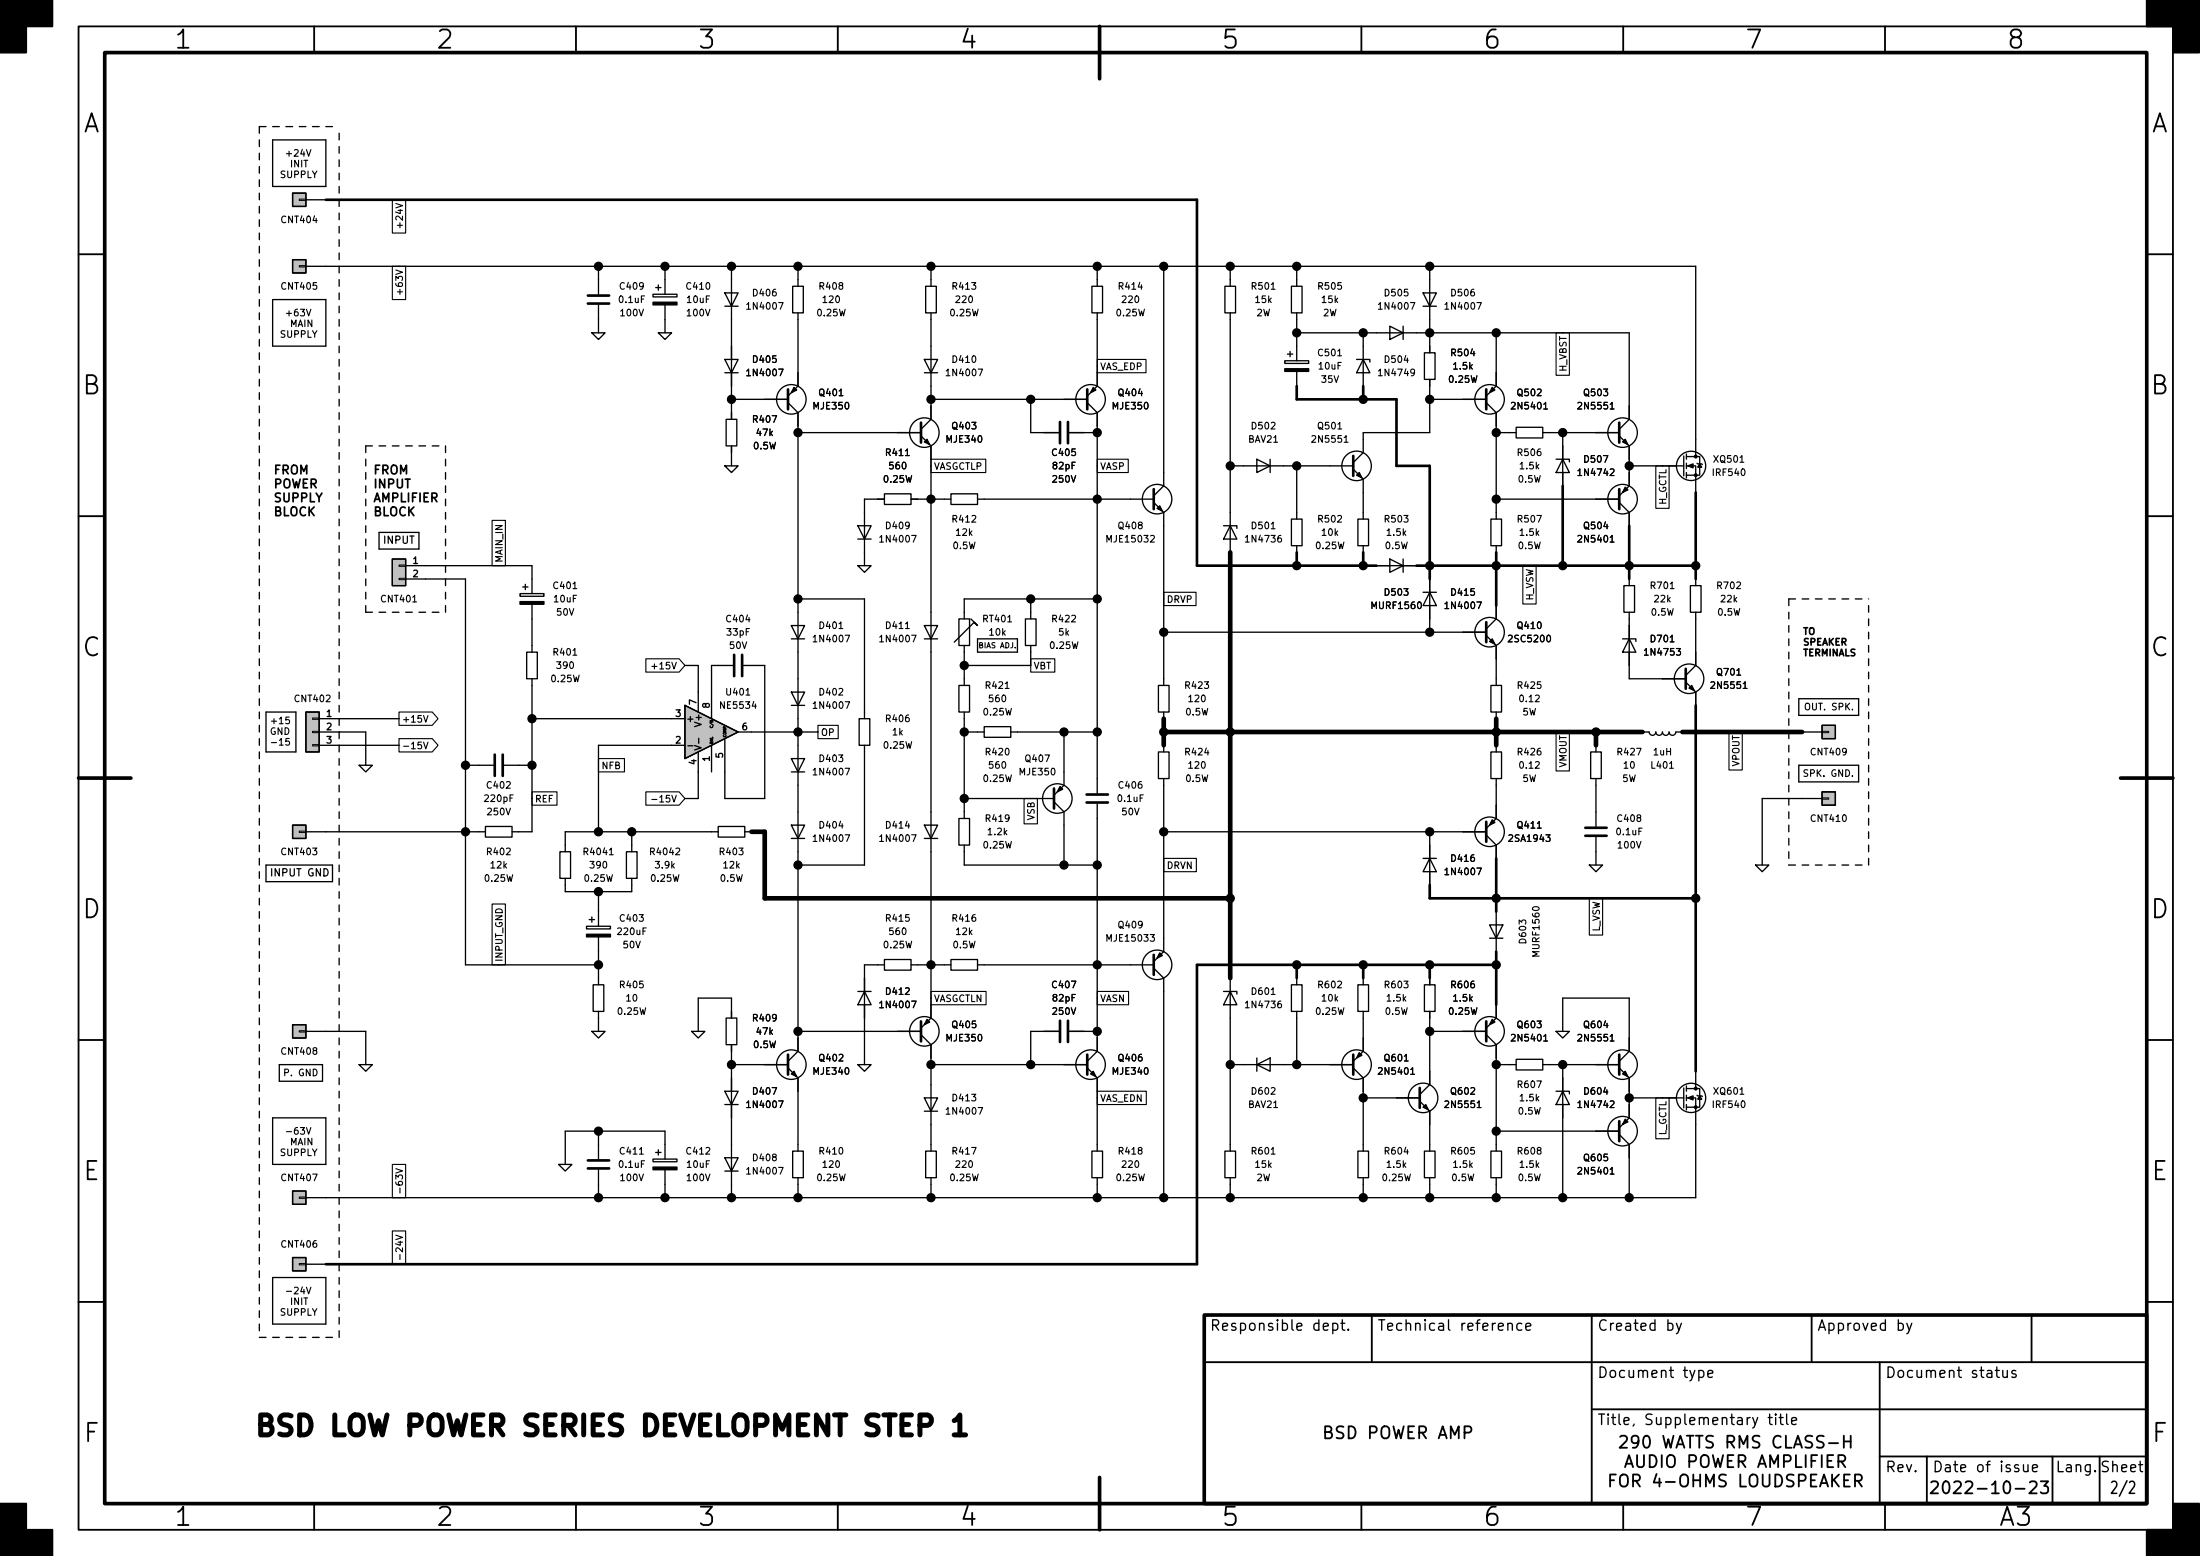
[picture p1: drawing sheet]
<svg xmlns="http://www.w3.org/2000/svg" width="420mm" height="297mm" viewBox="0 0 420 297" stroke-linecap="round" stroke-linejoin="round" font-family="sans-serif">
<path d="M0 0h420v297h-420z" fill="#fff" stroke="#fff" stroke-width=".19"/>
<g fill="none" stroke="#000" stroke-width=".35">
<path d="M15 5h400v287h-400zM60 5v5M110 5v5M160 5v5M210 5v5M260 5v5M310 5v5M360 5v5M15 48.5h5M410 48.5h5M15 98.5h5M410 98.5h5"/>
<path d="M15 148.5h5M410 148.5h5M15 198.5h5M410 198.5h5M15 248.5h5M262 251v9M304 251v36M346 251v9M388 251v9M410 248.5h5M230 260h180M304 269h106"/>
<path d="M309.4 274.3l.3-.2h.6a.62 .62 0 0 1 .3 1l-1.3 1.3h1.4M310.6 279.4h1.1M312.7 277.8v1.8l.4 .5h.4l.5-.5v-1.8M312.9 275.1l-.4 .4-.7-.1-.2-.3v-.6l.2-.3 .7-.1 .3 .2a1.52 1.52 0 0 1-.5 2.1h-.5M314.1 274.2a.55 .55 0 0 1 .9 .3 1.19 1.19 0 0 1-.7 1.9 1.53 1.53 0 0 1-.2-2.2zM315.1 277.8a1.21 1.21 0 0 1 1.3 .7 1.21 1.21 0 0 1-.5 1.5l-.8 .1zM317.4 277.8v2.3M317.6 274.1l.6 2.3 .4-1.7 .5 1.7 .5-2.3M318.7 277.9a.77 .77 0 0 1 .8-.1 .77 .77 0 0 1 .4 .7v.8a.77 .77 0 0 1-.8 .8 .77 .77 0 0 1-.8-.8v-.8l.2-.4zM320.2 276.4l.7-2.3 .8 2.3M320.4 275.7h1.1M322.1 274.1h1.3"/>
<path d="M322.6 279h.9a.62 .62 0 0 0 .5-.6 .62 .62 0 0 0-.5-.6h-.9v2.3M322.8 274.1v2.3M323.9 274.1h1.3M324.5 274.1v2.3M324.9 278.1a.77 .77 0 0 1 .9-.3 .77 .77 0 0 1 .5 .7v.8a.77 .77 0 0 1-.7 .8 .77 .77 0 0 1-.8-.8zM327.1 277.8l.6 2.3 .4-1.7 .4 1.7 .6-2.3M327.2 274.2l-.9-.1a.56 .56 0 0 0-.5 .5 .56 .56 0 0 0 .5 .6 .84 .84 0 0 1 .9 .5 .59 .59 0 0 1-.5 .7l-.9-.1M329.9 275.3h.9a.62 .62 0 0 0 .4-.6 .62 .62 0 0 0-.4-.6h-.9v2.3M330 278.9h.7M330.4 275.3l.8 1.1M331.1 277.8h-1.1v2.3h1.1M332 279h.9a.62 .62 0 0 0 .5-.6 .62 .62 0 0 0-.5-.6h-.9v2.3"/>
<path d="M332.2 276.4v-2.3l.8 1.6 .7-1.6v2.3M332.6 279l.8 1.1M336 279.4h1.1M336 274.2l-.8-.1a.56 .56 0 0 0-.5 .5 .56 .56 0 0 0 .5 .6 .84 .84 0 0 1 .8 .5 .59 .59 0 0 1-.4 .7l-.9-.1M340.1 274.3a.92 .92 0 0 0-1.2 0 .92 .92 0 0 0-.2 1.1 .86 .86 0 0 0 .4 .9 .86 .86 0 0 0 1-.1M340.7 279h.9a.62 .62 0 0 0 .4-.6 .62 .62 0 0 0-.4-.6h-.9v2.3M341.1 274.1v2.3h1.1M342.6 276.4l.8-2.3 .7 2.3M342.8 275.7h1.1M343 277.8v2.3h1.1M344.9 277.8v2.3M345.9 278.9h.8"/>
<path d="M346.1 274.2l-.9-.1a.56 .56 0 0 0-.4 .5 .56 .56 0 0 0 .4 .6 .84 .84 0 0 1 .9 .5 .59 .59 0 0 1-.4 .7l-.9-.1M347 277.8h-1.1v2.3M347.9 277.8v2.3M348.3 274.2l-.9-.1a.56 .56 0 0 0-.4 .5 .56 .56 0 0 0 .4 .6 .84 .84 0 0 1 .9 .5 .59 .59 0 0 1-.4 .7l-.9-.1M349 278.9h.8M349.3 275.5h1.7M350.1 277.8h-1.1v2.3h1.1M351.1 279h.9a.62 .62 0 0 0 .4-.6 .62 .62 0 0 0-.4-.6h-.9v2.3M351.6 279l.8 1.1M352.1 274.1v2.3M352.1 275.2h1.3M353.4 274.1v2.3"/>
<path d="M359 278h51M359 260v27M368 278v9M392 278v9M401 278v9M60 287v5M110 287v5M160 287v5M210 287v5M260 287v5M307.5 282.6h.8M308.6 281.5h-1.1v2.3"/>
<path d="M309.5 281.8a.77 .77 0 0 1 .9-.3 .77 .77 0 0 1 .5 .7v.8a.77 .77 0 0 1-.8 .8 .77 .77 0 0 1-.7-.8zM310 287v5M310.3 280.1l.8-2.3 .8 2.3M311.9 282.7h.9a.62 .62 0 0 0 .4-.6 .62 .62 0 0 0-.4-.6h-.9v2.3M312.4 282.7l.8 1.1M316.4 281.4l-.6 1.6h1.5M316.9 282.2v1.6M318.1 282.9h1.8M321.2 281.6a.77 .77 0 0 1 .8-.1 .77 .77 0 0 1 .4 .7v.8a.77 .77 0 0 1-.8 .8 .77 .77 0 0 1-.7-.8v-.8l.1-.4zM323.4 282.6h1.3M323.4 281.5v2.3M324.7 281.5v2.3"/>
<path d="M325.8 283.8v-2.3l.8 1.6 .7-1.6v2.3M329.6 281.6l-.9-.1a.56 .56 0 0 0-.4 .5 .56 .56 0 0 0 .4 .6 .84 .84 0 0 1 .9 .5 .59 .59 0 0 1-.4 .7l-.9-.1M332.4 281.5v2.3h1.1M334.2 281.8a.77 .77 0 0 1 .9-.3 .77 .77 0 0 1 .6 .7v.8a.77 .77 0 0 1-.8 .8 .77 .77 0 0 1-.8-.8zM335.8 280.1l.7-2.3 .8 2.3M336.6 281.5v1.8l.5 .5h.4l.5-.5v-1.8M338.1 280.1v-2.3l.7 1.6 .8-1.6v2.3M339 281.5a1.21 1.21 0 0 1 1.4 .7 1.21 1.21 0 0 1-.5 1.5l-.9 .1zM342.6 281.6l-.9-.1a.56 .56 0 0 0-.5 .5 .56 .56 0 0 0 .5 .6 .85 .85 0 0 1 .9 .5 .59 .59 0 0 1-.5 .7l-.9-.1M343.5 282.7h.9a.62 .62 0 0 0 .5-.6 .62 .62 0 0 0-.5-.6h-.9v2.3M345.8 282.6h.8M346.9 281.5h-1.1v2.3h1.1"/>
<path d="M347.6 283.8l.8-2.3 .7 2.3M347.8 283.1h1.1M349.9 281.5v2.3M350.2 282.5l1 1.3M351.2 281.5l-1.3 1.3M352.2 282.6h.8M353.3 281.5h-1.1v2.3h1.1M354.3 282.7h.8a.62 .62 0 0 0 .5-.6 .62 .62 0 0 0-.5-.6h-.8v2.3M354.8 282.7l.8 1.1M360 287v5M368.8 283l.3-.2h.6a.62 .62 0 0 1 .3 1l-1.3 1.3h1.4M389.7 282.8h1.5l-.8 .9a.62 .62 0 0 1 .8 .4v.5l-.3 .4-.8 .1-.4-.2"/>
</g>
<path d="M20 10h390v277h-390zM210 5v10M15 148.5h10M405 148.5h10M230 251h180v36h-180zM210 282v10" fill="none" stroke="#000" stroke-width=".7"/>
<path d="M0 0h10v5h-5v5h-5zM410 0h10v10h-5v-5h-5zM0 287h5v5h5v5h-10zM415 287h5v10h-10v-5h5z" fill="#000" stroke="#000" stroke-width=".35"/>
<g fill="none" stroke="#000" stroke-width=".25">
<path d="M52.1 26.7h10.1v8.9h-10.1zM55.9 36.9h2.5v2.5h-2.5zM58.4 38.1h3.8M52.1 57.2h10.1v8.9h-10.1zM55.9 49.6h2.5v2.5h-2.5zM58.4 50.8h265.4v36.4M114.3 50.8v5.4M114.3 58.2v5.3M124.7 56.2h4.6v.5h-4.6zM125.2 54.9h1M125.7 54.4v1M127 50.8v5.4"/>
<path d="M127 58.2v5.3M138.4 55.9h2.6l-1.3 2.6zM138.4 58.5h2.6M139.7 50.8v29.2M151.4 54.6h2v5.1h-2zM152.4 59.7v14l-1.9 1.9M152.4 50.8v3.8M176.8 54.6h2v5.1h-2zM177.8 50.8v3.8M177.8 59.7v20.3l-1.9 2M208.5 54.6h2.1v5.1h-2.1zM209.5 59.7v14l-1.9 1.9"/>
<path d="M209.5 50.8v3.8M222.2 50.8v41.9l-1.9 2M233.9 54.6h2.1v5.1h-2.1zM234.9 50.8v3.8M234.9 59.7v45.7M246.6 54.6h2.1v5.1h-2.1zM247.6 50.8v3.8M247.6 59.7v9.2M271.8 55.9h2.5l-1.3 2.6zM271.8 58.5h2.5M273 50.8v16.5M113 63.5h2.6l-1.3 1.3z"/>
<path d="M125.7 63.5h2.6l-1.3 1.3zM138.4 68.6h2.6l-1.3 2.6zM138.4 71.2h2.6M139.7 76.2h10.8M150.5 76.9l1.9 1.9v121.9l-1.9 1.9M176.5 68.6h2.6l-1.3 2.6zM176.5 71.2h2.6M177.8 76.2h29.8M196.8 76.2v6.4h5.4M207.6 76.9l1.9 1.9v72.6M245.4 68.9h4.5v.5h-4.5zM245.9 67.6h1"/>
<path d="M246.4 67.1v1M247.6 63.5h63.5v16.5l-1.9 2M247.6 70.9v2.8M259.1 68.6h2.5v.5M260.3 68.6l1.3 2.6h-2.5zM260.3 63.5v10.2M265.4 62.3l2.6 1.2-2.6 1.3zM268 62.3v2.5M272 67.3h2.1v5.1h-2.1zM273 72.4v10.2h-12.7v3.8l-1.9 1.9M273 76.2h10.8M283.8 76.9l1.9 1.9v20.3"/>
<path d="M285.7 63.5v10.2l-1.9 1.9M138.4 88.9h2.6l-1.3 1.3zM138.7 80h2v5.1h-2zM139.7 85.1v3.8M152.4 82.6h23.5M168.9 94.3h5.1v2h-5.1zM168.9 95.3h-3.8v12.7M174 95.3h7.6M175.9 83.2l1.9 1.9v109.2l-1.9 2M181.6 94.3h5.1v2h-5.1zM186.7 95.3h33.6M204.2 82.6h5.3"/>
<path d="M220.3 95.9l1.9 1.9v33M234.9 88.9h23.5M240 87.7l2.6 1.2-2.6 1.3zM242.6 87.7v2.5M246.6 99.1h2.1v5.1h-2.1zM247.6 88.9v10.2M258.4 89.6l1.9 1.9v7.6M259.3 99.1h2.1v5.1h-2.1zM284.7 99.1h2.1v5.1h-2.1zM285.7 82.6h3.9M285.7 95.3h23.5M289.6 81.6h5v2h-5z"/>
<path d="M294.6 82.6h14.6M297.2 87.7h2.5v.5M298.4 87.7l1.3 2.5h-2.5zM298.4 82.6v10.1M309.2 83.2l1.9 1.9v7.6l-1.9 2M309.2 95.9l1.9 1.9v2.6M311.1 88.9h10.5M321.6 87v3.8M322.1 88.9h1.7v5.1M322.1 87.2h2.5v3.5h-2.5M322.1 86.7v1M322.1 88.4v1"/>
<path d="M322.1 90.2v1M324.1 88.4l1 .3M324.6 88.6l.4 .6h-.8zM72.4 101.6h7.6v3.2h-7.6zM74.9 106.7h2.6v5.1h-2.6zM77.5 108h24.1v5.3M77.5 110.5h11.4v73.7h25.4M99.3 113.3h4.6v.5h-4.6zM99.8 112.1h1M100.3 111.5v1.1M101.6 115.4v9.1M151.1 119.4h2.6l-1.3 2.6z"/>
<path d="M152.4 114.3h12.7v22.9M163.8 108h2.6l-1.3 1.3zM163.8 100.4h2.6l-1.3 2.5zM163.8 102.9h2.6M176.5 119.4h2.6l-1.3 2.6zM183.1 118.1h2.1v5.1h-2.1zM185.4 118.1l1.3 1.3-.6-.6-3.9 3.8M195.8 118.1h2.1v5.1h-2.1zM196.8 114.3v3.8M209.5 114.3h-25.4v3.8M233.7 100.4h2.5v.5M234.9 100.4l1.3 2.5h-2.5z"/>
<path d="M247.6 104.2v1.2M260.3 104.2v1.2M262.9 108h7.6M265.4 106.7l2.6 1.3-2.6 1.3zM268 106.7v2.6M271.8 113.1h2.5M273 113.1l1.3 2.5h-2.5zM273 110.5v10.2M285.7 115.6v2.5l-1.9 2M285.7 104.2v1.2M310.1 111.8h2.1v5.1h-2.1zM311.1 110.5v1.3"/>
<path d="M311.1 116.9v12.7h10.8M322.8 111.8h2.1v5.1h-2.1zM323.8 110.5v1.3M323.8 116.9v10.1l-1.9 1.9M50.8 135.9h5.7v7.6h-5.7zM58.4 135.9h2.6v7.6h-2.6zM61 139.7h8.8v6.4M61 137.2h15.2M100.6 124.5h2v5.1h-2zM101.6 129.6v29.2h-3.8M101.6 137.2h29.2M130.8 134.7l10.2 5-10.2 5.1z"/>
<path d="M130.8 127h2.5v8.9M135.7 138.6a.23 .23 0 0 0 .2 .3 .23 .23 0 0 0 .2-.3M140 127h-4.1v10.2M141 139.7h15.2M142 127h4v25.4h-7.6v-11.4M151.1 132.1h2.6l-1.3 2.6zM151.1 122h2.6M151.1 134.7h2.6M164.1 137.2h2v5.1h-2zM176.5 122h2.6M183.1 130.8h2.1v5.1h-2.1zM184.1 139.7h3.9"/>
<path d="M184.1 123.2v7.6M184.1 135.9v20.3M186.7 122h7.6v2.5h-7.6zM188 138.7h5v2.1h-5zM193 139.7h16.5M196.8 123.2v3.8h-12.7M203.2 139.7v10.2l-1.9 1.9M221.2 130.8h2.1v5.1h-2.1zM222.2 120.7h61.6M222.2 135.9v1.3M283.8 121.3l1.9 1.9v7.6M284.7 130.8h2.1v5.1h-2.1z"/>
<path d="M285.7 135.9v1.3M309.9 122h2.5v.5M311.1 122l1.3 2.5h-2.5zM313.7 139.7h1.3a.64 .64 0 0 0 .6 .7 .64 .64 0 0 0 .6-.7 .64 .64 0 0 0 .7 .7 .64 .64 0 0 0 .6-.7 .64 .64 0 0 0 .6 .7 .64 .64 0 0 0 .7-.7 .64 .64 0 0 0 .6 .7 .64 .64 0 0 0 .6-.7h1.3M321.9 130.2l1.9 1.9v2.6M343.5 133.4h11.5v3.2h-11.5zM344.2 139.7h3.8M348 138.5h2.5v2.5h-2.5zM55.9 157.5h2.5v2.6h-2.5zM58.4 158.8h34.3M61 142.3h15.2M68.6 146.1h2.5l-1.3 1.3z"/>
<path d="M88.9 146.1h5.3M92.7 157.8h5.1v2h-5.1zM96.3 146.1h5.3M120.6 158.8v3.8M130.8 142.3h-16.5v16.5M131.4 142.4h.9M132.7 142.3l1.2 .4-1.2 .5M133.3 143.5v8.9h-2.5M133.4 140.9v1M135.9 142.3v5.1M137.2 157.8h5v2h-5zM137.2 158.8h-29.3v3.8"/>
<path d="M142.2 158.8h1.3M151.1 157.5h2.6l-1.3 2.6zM151.1 144.8h2.6l-1.3 2.6zM151.1 147.4h2.6M165.1 142.3v22.8h-12.7M176.5 157.5h2.6l-1.3 2.6zM183.1 156.2h2.1v5.1h-2.1zM184.1 152.4h17.2M201.3 153.1l1.9 1.9v10.1M209.5 153.5v47.2l-1.9 1.9M221.2 143.5h2.1v5.1h-2.1zM222.2 148.6v33l-1.9 2"/>
<path d="M222.2 158.8h61.6M222.2 142.3v1.2M273 158.8v10.1M283.8 159.4l1.9 1.9v2.6M284.7 143.5h2.1v5.1h-2.1zM285.7 148.6v7.6l-1.9 2M285.7 142.3v1.2M303.8 143.5h2v5.1h-2zM304.8 142.3v1.2M304.8 148.6v9.2M304.8 159.8v5.3M343.5 146.1h11.5v3.2h-11.5z"/>
<path d="M348 151.2h2.5v2.5h-2.5zM348 152.4h-11.5v12.7M50.8 165.1h12.7v3.2h-12.7zM106.9 162.6h2.1v5.1h-2.1zM107.9 167.7v2.5h12.7v-2.5M112 176.8h4.6v.5h-4.6zM112.5 175.6h1M113 175v1.1M114.3 170.2v6.6M114.3 178.9v9.1M119.6 162.6h2.1v5.1h-2.1zM151.1 160.1h2.6"/>
<path d="M176.5 160.1h2.6M184.1 161.3v3.8h25.4M271.8 163.9h2.5M273 163.9l1.3 2.5h-2.5zM284.5 176.6h2.5l-1.3 2.5zM284.5 179.1h2.5M285.7 174v7.6M303.5 165.1h2.6l-1.3 1.3zM335.3 165.1h2.5l-1.3 1.3zM55.9 195.6h2.5v2.6h-2.5zM58.4 196.9h11.4v6.3M113 196.9h2.6l-1.3 1.3z"/>
<path d="M113.3 188h2v5.1h-2zM114.3 193.1v3.8M132.1 196.9h2.5l-1.3 1.3zM138.7 194.3h2v5.1h-2zM139.7 194.3v-3.8h-6.4v6.4M139.7 199.4v29.2M152.4 196.9h23.5M163.8 189.3h2.6M165.1 189.3l1.3 2.5h-2.6zM168.9 183.2h5.1v2h-5.1zM168.9 184.2h-3.8v19M174 184.2h7.6"/>
<path d="M175.9 197.5l1.9 1.9v20.3M181.6 183.2h5.1v2h-5.1zM186.7 184.2h33.6M202.2 196.9h-5.4v6.3M204.2 196.9h5.3M220.3 184.8l1.9 1.9v41.9M233.7 189.3h2.5v.5M234.9 189.3l1.3 2.5h-2.5zM234.9 186.7v33M246.6 188h2.1v5.1h-2.1zM247.6 186.7v1.3M247.6 193.1v10.1"/>
<path d="M259.3 188h2.1v5.1h-2.1zM260.3 193.1v7.6l-1.9 1.9M260.3 186.7v1.3M272 188h2.1v5.1h-2.1zM273 196.9h10.8M273 186.7v1.3M273 193.1v13.9l-1.9 2M283.8 197.5l1.9 1.9v20.3M285.7 191.8v2.5l-1.9 2M297.2 196.9h2.5l-1.3 1.3zM298.4 196.9v-6.4h12.7v10.2l-1.9 1.9M52.1 213.4h10.1v8.9h-10.1z"/>
<path d="M53.3 203.2h8.3v3.2h-8.3zM68.6 203.2h2.5l-1.3 1.3zM114.3 215.9v5.4M125.7 219.5v1M138.4 208.3h2.6l-1.3 2.6zM138.4 210.9h2.6M139.7 203.2h10.8M150.5 203.9l1.9 1.9v13.9M151.4 219.7h2v5.1h-2zM163.8 203.2h2.6l-1.3 1.3zM176.5 209.6h2.6l-1.3 2.5zM176.5 212.1h2.6"/>
<path d="M176.8 219.7h2v5.1h-2zM177.8 203.2h29.8M207.6 203.9l1.9 1.9v13.9M208.5 219.7h2.1v5.1h-2.1zM233.9 219.7h2.1v5.1h-2.1zM234.9 203.2h23.5M240 203.2l2.6-1.2v2.5zM240 202v2.5M258.4 203.9l1.9 1.9v13.9M259.3 219.7h2.1v5.1h-2.1zM260.3 209.6h10.8M271.1 210.2l1.9 1.9v7.6"/>
<path d="M272 219.7h2.1v5.1h-2.1zM284.7 219.7h2.1v5.1h-2.1zM285.7 203.2h3.9M285.7 215.9h23.5M289.6 202.2h5v2.1h-5zM294.6 203.2h14.6M297.2 208.3h2.5v.5M298.4 208.3l1.3 2.6h-2.5zM298.4 203.2v25.4M309.2 203.9l1.9 1.9v7.6l-1.9 1.9M309.2 216.6l1.9 1.9v10.1M311.1 209.6h10.5"/>
<path d="M321.6 207.7v3.8M322.1 209.6h1.7v19h-265.4M322.1 207.8h2.5v3.6h-2.5M322.1 207.3v1M322.1 209.1v1M322.1 210.9v1M323.8 204.5v3.3M324.1 209.1l1 .2M324.6 209.2l.4 .6h-.8zM55.9 227.4h2.5v2.5h-2.5zM106.7 222.3h2.5l-1.3 1.3zM114.3 223.3v5.3"/>
<path d="M124.7 221.3h4.6v.5h-4.6zM125.2 220h1M127 221.3v-5.4h-19.1v6.4M127 223.3v5.3M138.4 221h2.6l-1.3 2.6zM138.4 223.6h2.6M152.4 224.8v3.8M177.8 224.8v3.8M209.5 224.8v3.8M234.9 224.8v3.8M260.3 224.8v3.8M273 224.8v3.8"/>
<path d="M285.7 224.8v3.8M52.1 243.9h10.1v8.9h-10.1zM55.9 240.1h2.5v2.5h-2.5zM58.4 241.3h3.8M254.5 252.7l.6-.1 .4 .4v.6l-.2 .2h-.8M254.5 252.6v2M256.1 252.6h.7M256.4 251.9v1.8v.1l.4 .1M257.5 253.8v.1l-.1-.1h.1v.1M288 252.8a.5 .5 0 0 1 .8 .1v1M290.6 252.7l-.5-.1-.4 .4v.6l.2 .2h.7M291.4 253.3l1-.2-.1-.4-.6-.1-.3 .3 .1 .9h.8"/>
<path d="M320.2 252.6l.4 1.3M321.1 252.6l-.7 1.8-.2 .2M364.2 252.6l.4 1.3M365.1 252.6l-.7 1.8-.2 .2M324.4 261.7l.6-.1 .4 .4v.6l-.2 .2h-.8M326.2 262.3l.9-.2-.1-.4-.6-.1-.2 .3 .1 .9h.7M337.7 270.6h.7M338 269.9v1.8l.1 .1 .3 .1M339.1 269.9v.2l.1-.1-.1-.1v.2M339.1 270.6v1.3M339.8 270.6h.7M340.1 269.9v1.8l.1 .1 .3 .1"/>
<path d="M341.2 269.9v1.8l.3 .2M342.2 271.3l.9-.2-.1-.4-.5-.1-.3 .3 .1 .9h.7M381.1 261.6h.7M381.4 260.9v1.8v.1l.4 .1M382.5 261.6l.1 1.2a.54 .54 0 0 0 .8 0M383.4 261.6v1.3M385 261.7l-.5-.1-.3 .3 .1 .3 .7 .2 .1 .2-.1 .2h-.8M386.4 279.6l.1 1.2a.54 .54 0 0 0 .8 0M387.3 279.6v1.3M408.4 279.6h.8M408.7 278.9v1.8l.1 .1 .4 .1M388.2 280.3l.9-.2-.1-.4-.6-.1-.2 .3 .1 .9h.7"/>
<circle cx="151.1" cy="76.2" r="2.82"/>
<circle cx="208.3" cy="76.2" r="2.82"/>
<circle cx="284.5" cy="76.2" r="2.82"/>
<circle cx="176.5" cy="82.6" r="2.82"/>
<circle cx="221" cy="95.3" r="2.82"/>
<circle cx="259.1" cy="88.9" r="2.82"/>
<circle cx="309.9" cy="82.6" r="2.82"/>
<circle cx="309.9" cy="95.3" r="2.82"/>
<circle cx="323" cy="88.9" r="2.79"/>
<circle cx="284.5" cy="120.7" r="2.82"/>
<circle cx="322.6" cy="129.6" r="2.82"/>
<circle cx="201.9" cy="152.4" r="2.82"/>
<circle cx="284.5" cy="158.8" r="2.82"/>
<circle cx="176.5" cy="196.9" r="2.82"/>
<circle cx="221" cy="184.2" r="2.82"/>
<circle cx="284.5" cy="196.9" r="2.82"/>
<circle cx="151.1" cy="203.2" r="2.82"/>
<circle cx="208.3" cy="203.2" r="2.82"/>
<circle cx="259.1" cy="203.2" r="2.82"/>
<circle cx="271.8" cy="209.6" r="2.82"/>
<circle cx="309.9" cy="203.2" r="2.82"/>
<circle cx="309.9" cy="215.9" r="2.82"/>
<circle cx="323" cy="209.6" r="2.79"/>
</g>
<g fill="none" stroke="#000" stroke-width=".51">
<path d="M62.2 38.1h166.4v69.9h34.3M112.3 57.9h4M112.3 56.4h4M150.5 74.3v3.8M207.6 74.3v3.8M247.6 73.7v2.5h19.1v12.7h6.3v21.6M260.3 73.7v2.5M283.8 74.3v3.8M175.9 80.7v3.8M202.4 80.6v4M204 80.6v4M220.3 93.4v3.8"/>
<path d="M258.4 87v3.8M298.4 92.7v15.3M309.2 93.4v3.8M309.2 80.7v3.8M323.8 94v16.5M247.6 105.4v2.6M260.3 105.4v2.6M270.5 108h53.3M283.8 118.8v3.8M285.7 105.4v10.2M311.1 100.4v10.1M140.2 125v4.1"/>
<path d="M141.7 125v4.1M321.9 127.7v3.8M323.8 134.7v69.8M94.5 144.1v4M96 144.1v4M201.3 150.5v3.8M207.5 153.2h4.1M207.5 151.7h4.1M283.8 156.9v3.8M302.8 159.5h4M302.8 158h4M273 168.9v2.6h50.8"/>
<path d="M285.7 163.9v10.1M175.9 195v3.8M202.4 194.9v4M204 194.9v4M220.3 182.3v3.8M247.6 184.2v2.5M260.3 184.2v2.5M273 184.2v2.5M283.8 195v3.8M285.7 184.2h-57.1v57.1h-166.4M285.7 181.6v10.2M150.5 201.3v3.8"/>
<path d="M207.6 201.3v3.8M258.4 201.3v3.8M271.1 207.7v3.8M309.2 201.3v3.8M309.2 214v3.8M112.3 223h4M112.3 221.5h4"/>
</g>
<g fill="#000" stroke="#000" stroke-width=".25">
<path d="M124.7 57.7h4.6v.5h-4.6zM151.6 74l.5 .5-1 .5zM208.8 74l.5 .5-1 .5zM245.4 70.4h4.5v.5h-4.5zM285 74l.5 .5-1 .5zM176.5 84.4l.5-.5 .5 1zM221 97.1l.5-.5 .5 1zM259.1 90.7l.5-.5 .5 1zM309.9 84.4l.5-.5 .5 1zM310.4 93l.5 .5-1 .5zM322.3 88.9l1-.3v.7zM99.3 114.8h4.6v.6h-4.6z"/>
<path d="M284.5 122.5l.5-.5 .5 1zM322.6 131.4l.5-.6 .5 1.1zM202.4 150.2l.5 .5-1 .5zM285 156.5l.5 .5-1 .5zM112 178.3h4.6v.6h-4.6zM177 194.6l.5 .5-1 .5zM221.5 181.9l.5 .5-1 .5zM285 194.6l.5 .5-1 .5zM151.1 205l.5-.5 .5 1zM208.3 205l.5-.5 .5 1zM259.6 201l.5 .5-1 .5zM271.8 211.4l.5-.5 .5 1z"/>
<path d="M309.9 205l.5-.5 .5 1zM310.4 213.7l.5 .5-1 .5zM322.3 209.6l1-.4v.8zM124.7 222.8h4.6v.5h-4.6z"/>
<circle cx="114.3" cy="50.8" r=".76"/>
<circle cx="127" cy="50.8" r=".76"/>
<circle cx="139.7" cy="50.8" r=".76"/>
<circle cx="152.4" cy="50.8" r=".76"/>
<circle cx="177.8" cy="50.8" r=".76"/>
<circle cx="209.5" cy="50.8" r=".76"/>
<circle cx="222.2" cy="50.8" r=".76"/>
<circle cx="234.9" cy="50.8" r=".76"/>
<circle cx="247.6" cy="50.8" r=".76"/>
<circle cx="273.1" cy="50.8" r=".76"/>
<circle cx="139.7" cy="76.2" r=".76"/>
<circle cx="177.8" cy="76.2" r=".76"/>
<circle cx="196.8" cy="76.2" r=".76"/>
<circle cx="247.6" cy="63.5" r=".76"/>
<circle cx="260.4" cy="76.2" r=".76"/>
<circle cx="260.4" cy="63.5" r=".76"/>
<circle cx="273.1" cy="76.2" r=".76"/>
<circle cx="273.1" cy="63.5" r=".76"/>
<circle cx="285.8" cy="63.5" r=".76"/>
<circle cx="152.4" cy="82.6" r=".76"/>
<circle cx="177.8" cy="95.3" r=".76"/>
<circle cx="209.5" cy="95.3" r=".76"/>
<circle cx="209.5" cy="82.6" r=".76"/>
<circle cx="234.9" cy="88.9" r=".76"/>
<circle cx="247.6" cy="88.9" r=".76"/>
<circle cx="285.8" cy="95.3" r=".76"/>
<circle cx="285.8" cy="82.6" r=".76"/>
<circle cx="298.5" cy="82.6" r=".76"/>
<circle cx="311.2" cy="88.9" r=".76"/>
<circle cx="323.8" cy="90.7" r=".25"/>
<circle cx="323.8" cy="87.2" r=".25"/>
<circle cx="152.4" cy="114.3" r=".76"/>
<circle cx="196.8" cy="114.3" r=".76"/>
<circle cx="209.5" cy="114.3" r=".76"/>
<circle cx="247.6" cy="108" r=".76"/>
<circle cx="260.4" cy="108" r=".76"/>
<circle cx="273.1" cy="108" r=".76"/>
<circle cx="285.8" cy="108" r=".76"/>
<circle cx="298.5" cy="108" r=".76"/>
<circle cx="311.2" cy="108" r=".76"/>
<circle cx="323.9" cy="108" r=".76"/>
<circle cx="101.6" cy="137.2" r=".76"/>
<circle cx="152.4" cy="139.7" r=".76"/>
<circle cx="184.1" cy="139.7" r=".76"/>
<circle cx="184.1" cy="127" r=".76"/>
<circle cx="203.2" cy="139.7" r=".76"/>
<circle cx="209.5" cy="139.7" r=".76"/>
<circle cx="222.2" cy="120.7" r=".76"/>
<circle cx="222.2" cy="139.7" r=".76"/>
<circle cx="234.9" cy="139.7" r=".76"/>
<circle cx="273.1" cy="120.7" r=".76"/>
<circle cx="285.8" cy="139.7" r=".76"/>
<circle cx="304.8" cy="139.7" r=".76"/>
<circle cx="88.9" cy="146.1" r=".76"/>
<circle cx="88.9" cy="158.8" r=".76"/>
<circle cx="101.6" cy="146.1" r=".76"/>
<circle cx="114.3" cy="158.8" r=".76"/>
<circle cx="120.6" cy="158.8" r=".76"/>
<circle cx="184.1" cy="152.4" r=".76"/>
<circle cx="222.2" cy="158.8" r=".76"/>
<circle cx="273.1" cy="158.8" r=".76"/>
<circle cx="114.3" cy="170.2" r=".76"/>
<circle cx="152.4" cy="165.1" r=".76"/>
<circle cx="203.2" cy="165.1" r=".76"/>
<circle cx="209.5" cy="165.1" r=".76"/>
<circle cx="234.9" cy="171.5" r=".76"/>
<circle cx="285.8" cy="171.5" r=".76"/>
<circle cx="323.9" cy="171.5" r=".76"/>
<circle cx="114.3" cy="184.2" r=".76"/>
<circle cx="152.4" cy="196.9" r=".76"/>
<circle cx="177.8" cy="184.2" r=".76"/>
<circle cx="209.5" cy="184.2" r=".76"/>
<circle cx="209.5" cy="196.9" r=".76"/>
<circle cx="247.6" cy="184.2" r=".76"/>
<circle cx="260.4" cy="184.2" r=".76"/>
<circle cx="273.1" cy="184.2" r=".76"/>
<circle cx="273.1" cy="196.9" r=".76"/>
<circle cx="285.8" cy="184.2" r=".76"/>
<circle cx="114.3" cy="215.9" r=".76"/>
<circle cx="139.7" cy="203.2" r=".76"/>
<circle cx="177.8" cy="203.2" r=".76"/>
<circle cx="196.8" cy="203.2" r=".76"/>
<circle cx="234.9" cy="203.2" r=".76"/>
<circle cx="247.6" cy="203.2" r=".76"/>
<circle cx="260.4" cy="209.6" r=".76"/>
<circle cx="285.8" cy="203.2" r=".76"/>
<circle cx="285.8" cy="215.9" r=".76"/>
<circle cx="298.5" cy="203.2" r=".76"/>
<circle cx="311.2" cy="209.6" r=".76"/>
<circle cx="323.8" cy="207.8" r=".25"/>
<circle cx="323.8" cy="211.4" r=".25"/>
<circle cx="114.3" cy="228.6" r=".76"/>
<circle cx="127" cy="228.6" r=".76"/>
<circle cx="139.7" cy="228.6" r=".76"/>
<circle cx="152.4" cy="228.6" r=".76"/>
<circle cx="177.8" cy="228.6" r=".76"/>
<circle cx="209.5" cy="228.6" r=".76"/>
<circle cx="222.2" cy="228.6" r=".76"/>
<circle cx="234.9" cy="228.6" r=".76"/>
<circle cx="260.4" cy="228.6" r=".76"/>
<circle cx="273.1" cy="228.6" r=".76"/>
<circle cx="285.8" cy="228.6" r=".76"/>
<circle cx="298.5" cy="228.6" r=".76"/>
<circle cx="311.2" cy="228.6" r=".76"/>
</g>
<g fill="#c2c2c2" stroke="#c2c2c2" stroke-width=".19">
<path d="M55.9 195.6h2.5v2.6h-2.5z"/>
<path d="M55.9 36.9h2.5v2.5h-2.5z"/>
<path d="M55.9 49.6h2.5v2.5h-2.5z"/>
<path d="M74.9 106.7h2.6v5.1h-2.6z"/>
<path d="M55.9 227.4h2.5v2.5h-2.5z"/>
<path d="M130.8 134.7l10.2 5-10.2 5.1z"/>
<path d="M55.9 240.1h2.5v2.5h-2.5z"/>
<path d="M348 151.2h2.5v2.5h-2.5z"/>
<path d="M58.4 135.9h2.6v7.6h-2.6z"/>
<path d="M55.9 157.5h2.5v2.6h-2.5z"/>
<path d="M348 138.5h2.5v2.5h-2.5z"/>
</g>
<g fill="none" stroke="#000" stroke-width=".19">
<path d="M57.1 38h1.3v.3h-1.3zM57.1 50.7h1.3v.3h-1.3zM76.2 110.4h1.3v.3h-1.3zM76.2 107.9h1.3v.2h-1.3zM59.7 139.6h1.3v.3h-1.3zM59.7 137.1h1.3v.2h-1.3zM348 139.6h1.2v.3h-1.2zM57.1 158.7h1.3v.2h-1.3zM59.7 142.1h1.3v.3h-1.3zM348 152.3h1.2v.3h-1.2zM57.1 196.8h1.3v.2h-1.3zM57.1 228.5h1.3v.3h-1.3z"/>
<path d="M57.1 241.2h1.3v.3h-1.3z"/>
</g>
<g fill="none" stroke="#000" stroke-width=".21">
<path d="M58 30.6h.8M58.4 30.6v1.3M58.5 28.6l.4 1.2 .5-1.2M74.9 38.1h2.6v6.4h-2.6zM58.5 59l.4 1.3 .5-1.3M74.9 50.8h2.6v6.4h-2.6zM76.4 42.5v1M76.4 55.2v1M59.6 61.1v1.3l-.8-1.3v1.3M209.5 68.6h9.4v2.6h-9.4zM294.8 78.1h.7M297.2 63.5h2.5v8.1h-2.5z"/>
<path d="M307.5 78.1h.7M94 99.3h2.5v8.7h-2.5zM177.8 87.7h10.5v2.5h-10.5zM209.5 87.7h6v2.5h-6zM256.7 84.4h.7M316.2 88.9h2.6v8.1h-2.6zM222.2 113.1h6.2v2.5h-6.2zM290.8 108h2.6v7.3h-2.6zM307.5 103.5h.7M55.2 136.9h-.6v.6l.1-.1h.5l.1 .2-.1 .4-.2 .2-.4-.2M76.2 135.9h6.4l1.1 1.3-1.1 1.3h-6.4zM80.9 136.6l.4 1.3 .4-1.3"/>
<path d="M123.3 125.8h6.4l1.1 1.2-1.1 1.3h-6.4zM124.5 127.2h1M156.2 138.5h3.9v2.5h-3.9zM196.8 125.8h4.6v2.5h-4.6zM297.2 139.7h2.5v7.5h-2.5zM330.2 139.7h2.5v7.3h-2.5zM332.9 131.4h.7M353.8 135.4v.1M55.2 141h-.6v.6l.1-.1h.5l.1 .2-.1 .4-.2 .1-.4-.1M76.2 141h6.4l1.1 1.3-1.1 1.2h-6.4zM80.9 141.7l.4 1.2 .4-1.2M101.6 151.2h4.8v2.5h-4.8z"/>
<path d="M114.3 144.8h5v2.6h-5zM123.3 151.2h6.4l1.1 1.2-1.1 1.3h-6.4zM124.5 152.6h1M195.6 152.4h2.5v4.9h-2.5zM353.8 148.1v.1M94 172.6h2.5v11.6h-2.5zM222.2 163.9h6.3v2.5h-6.3zM303.5 171.5h2.6v7h-2.6zM177.8 189.3h10.5v2.5h-10.5zM209.5 189.3h6v2.5h-6zM294.8 198.7h.7M307.5 198.7h.7"/>
<path d="M54.7 216h1M56.8 215.2l-.3 .1a.86 .86 0 0 0 0 1.2l.4-.1 .1-.4-.3-.3h-.2l-.3 .3M57.4 215.2h.8l-.5 .5 .4 .2v.5l-.2 .1-.5-.1M58.5 215.2l.4 1.3 .5-1.3M59.6 217.3v1.3l-.8-1.3v1.3M209.5 208.3h9.4v2.6h-9.4zM269.4 205.1h.7M282.1 211.4h.7M316.2 209.6h2.6v7.8h-2.6zM74.9 222.3h2.6v6.3h-2.6zM74.9 235h2.6v6.3h-2.6zM75.6 223.1l1.3 .4-1.3 .4"/>
<path d="M75.6 235.8l1.3 .4-1.3 .4M307.5 224.1h.7M57.7 245.7l-.3 .9h.8M58 247.8h.8M58.4 247.8v1.2M58.5 245.7l.4 1.3 .5-1.3"/>
</g>
<path d="M182.2 271.2l.4-.2 .7-.9v3.8M182.2 273.9h2.2" fill="none" stroke="#000" stroke-width=".95"/>
<path d="M49.5 24.2h15.3M49.5 24.2v231.1M69.8 85.1v31.8M69.8 85.1h15.3M69.8 116.9h15.3M85.1 116.9v-31.8M341.6 114.3v50.8M341.6 114.3h15.3M341.6 165.1h15.3M356.9 165.1v-50.8M49.5 255.3h15.3M64.8 255.3v-231.1" fill="none" stroke="#000" stroke-width=".25" stroke-dasharray="1.3 1.3"/>
<path d="M234.9 105.4v81.3M222.2 139.7h91.5M222.2 137.2v5.1M285.7 137.2v5.1M304.8 139.7v2.6M321.3 139.7h22.9M143.5 158.8h2.5v12.7h88.9" fill="none" stroke="#000" stroke-width=".89"/>
<text font-size="5.3" x="48.3" y="274.1">BSD LOW POWER SERIES DEVELOPMENT STEP 1</text>
<g font-size="4.9">
<text x="33.6" y="9.3">1</text>
<text x="83.6" y="9.3">2</text>
<text x="133.6" y="9.3">3</text>
<text x="183.6" y="9.3">4</text>
<text x="233.6" y="9.3">5</text>
<text x="283.6" y="9.3">6</text>
<text x="333.6" y="9.3">7</text>
<text x="383.6" y="9.3">8</text>
<text x="15.7" y="25.3">A</text>
<text x="410.7" y="25.3">A</text>
<text x="15.7" y="75.3">B</text>
<text x="410.7" y="75.3">B</text>
<text x="15.7" y="125.3">C</text>
<text x="410.7" y="125.3">C</text>
<text x="15.7" y="175.3">D</text>
<text x="410.7" y="175.3">D</text>
<text x="15.9" y="225.3">E</text>
<text x="410.9" y="225.3">E</text>
<text x="16" y="275.3">F</text>
<text x="411" y="275.3">F</text>
<text x="33.6" y="291.3">1</text>
<text x="83.6" y="291.3">2</text>
<text x="133.6" y="291.3">3</text>
<text x="183.6" y="291.3">4</text>
<text x="233.6" y="291.3">5</text>
<text x="283.6" y="291.3">6</text>
<text x="333.6" y="291.3">7</text>
<text x="381.9" y="291.3">A3</text>
</g>
<g font-size="3.2">
<text x="253.1" y="274.7">BSD POWER AMP</text>
<text x="371.8" y="285.2">2022-10-23</text>
<text x="403.8" y="285.2">2/2</text>
</g>
<g font-size="2.8">
<text x="231" y="254">Responsible dept.</text>
<text x="263" y="254">Technical reference</text>
<text x="305" y="254">Created by</text>
<text x="347" y="254">Approved by</text>
<text x="305" y="263">Document type</text>
<text x="360" y="263">Document status</text>
<text x="305" y="272">Title, Supplementary title</text>
<text x="360" y="281">Rev.</text>
<text x="369" y="281">Date of issue</text>
<text x="392.5" y="281">Lang. Sheet</text>
</g>
<g font-size="2.3">
<text x="52.1" y="90.5">FROM</text>
<text x="52.1" y="93.2">POWER</text>
<text x="52.1" y="95.9">SUPPLY</text>
<text x="71.1" y="90.5">FROM</text>
<text x="71.1" y="93.2">INPUT</text>
<text x="71.1" y="95.9">AMPLIFIER</text>
<text x="52.1" y="98.5">BLOCK</text>
<text x="71.1" y="98.5">BLOCK</text>
</g>
<g font-size="1.9">
<text x="73" y="103.8">INPUT</text>
<text x="51.4" y="167.3">INPUT GND</text>
</g>
<g font-size="1.8">
<text x="53.8" y="29.9">+24V</text>
<text x="53.3" y="34">SUPPLY</text>
<text x="54.3" y="31.9">INIT</text>
<text x="53.9" y="42.6">CNT404</text>
<text x="76.9" y="42.8" transform="rotate(-90 76.9 42.8)">+24V</text>
<text x="53.9" y="55.3">CNT405</text>
<text x="76.9" y="55.5" transform="rotate(-90 76.9 55.5)">+63V</text>
<text x="118.3" y="57.8">0.1uF</text>
<text x="118.5" y="55.3">C409</text>
<text x="131.2" y="55.3">C410</text>
<text x="131.3" y="57.8">10uF</text>
<text x="143" y="59.1">1N4007</text>
<text x="143.9" y="56.6">D406</text>
<text x="156.6" y="55.3">R408</text>
<text x="157.3" y="57.8">120</text>
<text x="182" y="55.3">R413</text>
<text x="182.7" y="57.8">220</text>
<text x="213.8" y="55.3">R414</text>
<text x="214.4" y="57.8">220</text>
<text x="239.2" y="55.3">R501</text>
<text x="239.8" y="57.8">15k</text>
<text x="251.9" y="55.3">R505</text>
<text x="252.5" y="57.8">15k</text>
<text x="263.6" y="59.1">1N4007</text>
<text x="264.6" y="56.6">D505</text>
<text x="276.3" y="59.1">1N4007</text>
<text x="277.3" y="56.6">D506</text>
<text x="53.3" y="64.5">SUPPLY</text>
<text x="53.8" y="60.4">+63V</text>
<text x="54.3" y="62.4">MAIN</text>
<text x="118.6" y="60.4">100V</text>
<text x="131.3" y="60.4">100V</text>
<text x="156.2" y="60.4">0.25W</text>
<text x="181.6" y="60.4">0.25W</text>
<text x="213.3" y="60.4">0.25W</text>
<text x="240" y="60.4">2W</text>
<text x="252.7" y="60.4">2W</text>
<text x="143" y="71.8">1N4007</text>
<text x="143.9" y="69.3">D405</text>
<text x="181.1" y="71.8">1N4007</text>
<text x="182" y="69.3">D410</text>
<text x="210" y="70.6">VAS_EDP</text>
<text x="251.9" y="68">C501</text>
<text x="251.9" y="70.5">10uF</text>
<text x="263.6" y="71.8">1N4749</text>
<text x="264.6" y="69.3">D504</text>
<text x="277.3" y="68">R504</text>
<text x="277.7" y="70.5">1.5k</text>
<text x="299.2" y="71" transform="rotate(-90 299.2 71)">H_VBST</text>
<text x="156.6" y="75.6">Q401</text>
<text x="213.7" y="75.6">Q404</text>
<text x="252.4" y="73.1">35V</text>
<text x="276.8" y="73.1">0.25W</text>
<text x="289.9" y="75.6">Q502</text>
<text x="302.6" y="75.6">Q503</text>
<text x="143.9" y="80.7">R407</text>
<text x="144.6" y="83.2">47k</text>
<text x="155.5" y="78.1">MJE350</text>
<text x="182" y="82">Q403</text>
<text x="212.6" y="78.1">MJE350</text>
<text x="239.2" y="82">D502</text>
<text x="251.8" y="82">Q501</text>
<text x="289" y="78.1">2N5401</text>
<text x="301.7" y="78.1">2N5551</text>
<text x="144" y="85.8">0.5W</text>
<text x="169.3" y="87">R411</text>
<text x="170" y="89.6">560</text>
<text x="178.3" y="89.7">VASGCTLP</text>
<text x="180.9" y="84.5">MJE340</text>
<text x="201.1" y="87">C405</text>
<text x="201.1" y="89.6">82pF</text>
<text x="210" y="89.7">VASP</text>
<text x="238.4" y="84.5">BAV21</text>
<text x="250.9" y="84.5">2N5551</text>
<text x="290" y="87">R506</text>
<text x="290.4" y="89.6">1.5k</text>
<text x="302.7" y="88.3">D507</text>
<text x="327.4" y="88.3">XQ501</text>
<text x="168.9" y="92.1">0.25W</text>
<text x="201.1" y="92.1">250V</text>
<text x="290" y="92.1">0.5W</text>
<text x="301.7" y="90.8">1N4742</text>
<text x="327.3" y="90.8">IRF540</text>
<text x="169.3" y="101">D409</text>
<text x="182" y="99.7">R412</text>
<text x="213.7" y="101">Q408</text>
<text x="239.2" y="101">D501</text>
<text x="251.9" y="99.7">R502</text>
<text x="264.6" y="99.7">R503</text>
<text x="290" y="99.7">R507</text>
<text x="302.6" y="101">Q504</text>
<text x="318.2" y="96.5" transform="rotate(-90 318.2 96.5)">H_GCTL</text>
<text x="78.9" y="107.6">1</text>
<text x="96" y="107.5" transform="rotate(-90 96 107.5)">MAIN_IN</text>
<text x="168.4" y="103.5">1N4007</text>
<text x="182.1" y="104.8">0.5W</text>
<text x="182.7" y="102.3">12k</text>
<text x="211.6" y="103.5">MJE15032</text>
<text x="238.2" y="103.5">1N4736</text>
<text x="251.4" y="104.8">0.25W</text>
<text x="252.5" y="102.3">10k</text>
<text x="264.6" y="104.8">0.5W</text>
<text x="265" y="102.3">1.5k</text>
<text x="290" y="104.8">0.5W</text>
<text x="290.4" y="102.3">1.5k</text>
<text x="301.7" y="103.5">2N5401</text>
<text x="78.9" y="110.2">2</text>
<text x="105.8" y="112.4">C401</text>
<text x="264.6" y="113.7">D503</text>
<text x="277.3" y="113.7">D415</text>
<text x="315.4" y="112.4">R701</text>
<text x="328.1" y="112.4">R702</text>
<text x="72.9" y="115">CNT401</text>
<text x="105.9" y="115">10uF</text>
<text x="106.4" y="117.5">50V</text>
<text x="138.9" y="118.8">C404</text>
<text x="187.8" y="118.8">RT401</text>
<text x="201.1" y="118.8">R422</text>
<text x="222.7" y="115.1">DRVP</text>
<text x="262.2" y="116.2">MURF1560</text>
<text x="276.3" y="116.2">1N4007</text>
<text x="292.8" y="114.8" transform="rotate(-90 292.8 114.8)">H_VSW</text>
<text x="315.4" y="117.5">0.5W</text>
<text x="316" y="115">22k</text>
<text x="328.1" y="117.5">0.5W</text>
<text x="328.7" y="115">22k</text>
<text x="105.8" y="125.1">R401</text>
<text x="138.9" y="121.3">33pF</text>
<text x="139.4" y="123.9">50V</text>
<text x="155.7" y="122.6">1N4007</text>
<text x="156.6" y="120.1">D401</text>
<text x="168.4" y="122.6">1N4007</text>
<text x="169.3" y="120.1">D411</text>
<text x="189" y="121.3">10k</text>
<text x="200.6" y="123.9">0.25W</text>
<text x="202.2" y="121.3">5k</text>
<text x="288.4" y="122.6">2SC5200</text>
<text x="289.9" y="120.1">Q410</text>
<text x="314.4" y="125.1">1N4753</text>
<text x="315.4" y="122.6">D701</text>
<text x="344.2" y="121.2">TO</text>
<text x="344.2" y="123.2">SPEAKER</text>
<text x="344.2" y="125.3">TERMINALS</text>
<text x="105.4" y="130.2">0.25W</text>
<text x="106.5" y="127.7">390</text>
<text x="125.2" y="127.8">+15V</text>
<text x="188.4" y="131.5">R421</text>
<text x="197.3" y="127.8">VBT</text>
<text x="226.5" y="131.5">R423</text>
<text x="290" y="131.5">R425</text>
<text x="327.1" y="131.5">2N5551</text>
<text x="328" y="128.9">Q701</text>
<text x="56.4" y="134">CNT402</text>
<text x="62.4" y="136.8">1</text>
<text x="76.7" y="137.9">+15V</text>
<text x="129" y="136.8">3</text>
<text x="130.9" y="137.8">+</text>
<text x="133" y="134.5" transform="rotate(-90 133 134.5)">7</text>
<text x="135.5" y="135.1" transform="rotate(-90 135.5 135.1)">8</text>
<text x="137.8" y="135.3">NE5534</text>
<text x="138.9" y="132.8">U401</text>
<text x="155.7" y="135.3">1N4007</text>
<text x="156.6" y="132.8">D402</text>
<text x="169.3" y="137.8">R406</text>
<text x="187.9" y="136.6">0.25W</text>
<text x="189" y="134">560</text>
<text x="226.5" y="136.6">0.5W</text>
<text x="227.1" y="134">120</text>
<text x="290.4" y="134">0.12</text>
<text x="290.8" y="136.6">5W</text>
<text x="344.4" y="135.6">OUT. SPK.</text>
<text x="51.4" y="138.2">+15</text>
<text x="51.4" y="140.3">GND</text>
<text x="51.4" y="142.3">-15</text>
<text x="62.4" y="139.4">2</text>
<text x="62.4" y="141.9">3</text>
<text x="76.7" y="143">-15V</text>
<text x="129" y="141.9">2</text>
<text x="134" y="138.3" transform="rotate(-90 134 138.3)">V+</text>
<text x="141.7" y="139.4">6</text>
<text x="156.7" y="140.5">OP</text>
<text x="168.9" y="142.9">0.25W</text>
<text x="170.5" y="140.4">1k</text>
<text x="114.8" y="146.8">NFB</text>
<text x="133" y="145.9" transform="rotate(-90 133 145.9)">4</text>
<text x="135.5" y="145.3" transform="rotate(-90 135.5 145.3)">1</text>
<text x="138.1" y="144.7" transform="rotate(-90 138.1 144.7)">5</text>
<text x="155.7" y="148">1N4007</text>
<text x="156.6" y="145.5">D403</text>
<text x="187.9" y="149.3">0.25W</text>
<text x="188.4" y="144.2">R420</text>
<text x="189" y="146.7">560</text>
<text x="194.8" y="148">MJE350</text>
<text x="196" y="145.5">Q407</text>
<text x="226.5" y="144.2">R424</text>
<text x="226.5" y="149.3">0.5W</text>
<text x="227.1" y="146.7">120</text>
<text x="290" y="144.2">R426</text>
<text x="290.4" y="146.7">0.12</text>
<text x="290.8" y="149.3">5W</text>
<text x="299.2" y="146.6" transform="rotate(-90 299.2 146.6)">VMOUT</text>
<text x="309" y="144.2">R427</text>
<text x="309.8" y="149.3">5W</text>
<text x="310.2" y="146.7">10</text>
<text x="315.5" y="146.7">L401</text>
<text x="315.8" y="144.2">1uH</text>
<text x="332.2" y="146.3" transform="rotate(-90 332.2 146.3)">VPOUT</text>
<text x="344.2" y="148.3">SPK. GND.</text>
<text x="346" y="144.2">CNT409</text>
<text x="92.7" y="153.1">220pF</text>
<text x="93.1" y="150.5">C402</text>
<text x="93.2" y="155.6">250V</text>
<text x="102.1" y="153.2">REF</text>
<text x="125.6" y="153.2">-15V</text>
<text x="213.6" y="153.1">0.1uF</text>
<text x="213.8" y="150.5">C406</text>
<text x="214.3" y="155.6">50V</text>
<text x="155.7" y="160.7">1N4007</text>
<text x="156.6" y="158.2">D404</text>
<text x="168.4" y="160.7">1N4007</text>
<text x="169.3" y="158.2">D414</text>
<text x="187.9" y="162">0.25W</text>
<text x="188.4" y="156.9">R419</text>
<text x="188.8" y="159.4">1.2k</text>
<text x="197.6" y="156.5" transform="rotate(-90 197.6 156.5)">VSB</text>
<text x="288.4" y="160.7">2SA1943</text>
<text x="289.9" y="158.2">Q411</text>
<text x="308.8" y="159.4">0.1uF</text>
<text x="309" y="156.9">C408</text>
<text x="309.1" y="162">100V</text>
<text x="346" y="156.9">CNT410</text>
<text x="53.9" y="163.2">CNT403</text>
<text x="93.1" y="163.2">R402</text>
<text x="93.8" y="165.8">12k</text>
<text x="111.7" y="163.2">R4041</text>
<text x="112.8" y="165.8">390</text>
<text x="124.4" y="163.2">R4042</text>
<text x="125.3" y="165.8">3.9k</text>
<text x="137.6" y="163.2">R403</text>
<text x="138.2" y="165.8">12k</text>
<text x="222.7" y="165.9">DRVN</text>
<text x="276.3" y="167">1N4007</text>
<text x="277.3" y="164.5">D416</text>
<text x="92.7" y="168.3">0.25W</text>
<text x="111.7" y="168.3">0.25W</text>
<text x="124.4" y="168.3">0.25W</text>
<text x="137.6" y="168.3">0.5W</text>
<text x="118.1" y="178.5">220uF</text>
<text x="118.5" y="175.9">C403</text>
<text x="169.3" y="175.9">R415</text>
<text x="170" y="178.5">560</text>
<text x="182" y="175.9">R416</text>
<text x="182.7" y="178.5">12k</text>
<text x="211.6" y="179.7">MJE15033</text>
<text x="213.7" y="177.2">Q409</text>
<text x="291.5" y="180" transform="rotate(-90 291.5 180)">D603</text>
<text x="305.5" y="178.1" transform="rotate(-90 305.5 178.1)">L_VSW</text>
<text x="96" y="183.7" transform="rotate(-90 96 183.7)">INPUT_GND</text>
<text x="119.1" y="181">50V</text>
<text x="168.9" y="181">0.25W</text>
<text x="182.1" y="181">0.5W</text>
<text x="294" y="182.4" transform="rotate(-90 294 182.4)">MURF1560</text>
<text x="118.5" y="188.6">R405</text>
<text x="119.7" y="191.2">10</text>
<text x="169.3" y="189.9">D412</text>
<text x="178.3" y="191.3">VASGCTLN</text>
<text x="201.1" y="188.6">C407</text>
<text x="201.1" y="191.2">82pF</text>
<text x="210" y="191.3">VASN</text>
<text x="239.2" y="189.9">D601</text>
<text x="251.9" y="188.6">R602</text>
<text x="252.5" y="191.2">10k</text>
<text x="264.6" y="188.6">R603</text>
<text x="265" y="191.2">1.5k</text>
<text x="277.3" y="188.6">R606</text>
<text x="277.7" y="191.2">1.5k</text>
<text x="118.1" y="193.7">0.25W</text>
<text x="143.9" y="195">R409</text>
<text x="144.6" y="197.5">47k</text>
<text x="168.4" y="192.4">1N4007</text>
<text x="182" y="196.3">Q405</text>
<text x="201.1" y="193.7">250V</text>
<text x="238.2" y="192.4">1N4736</text>
<text x="251.4" y="193.7">0.25W</text>
<text x="264.6" y="193.7">0.5W</text>
<text x="276.8" y="193.7">0.25W</text>
<text x="289.9" y="196.3">Q603</text>
<text x="302.6" y="196.3">Q604</text>
<text x="53.9" y="201.3">CNT408</text>
<text x="144" y="200.1">0.5W</text>
<text x="156.6" y="202.6">Q402</text>
<text x="180.9" y="198.8">MJE350</text>
<text x="213.7" y="202.6">Q406</text>
<text x="264.5" y="202.6">Q601</text>
<text x="289" y="198.8">2N5401</text>
<text x="301.7" y="198.8">2N5551</text>
<text x="54" y="205.4">P. GND</text>
<text x="143.9" y="209">D407</text>
<text x="155.5" y="205.1">MJE340</text>
<text x="212.6" y="205.1">MJE340</text>
<text x="239.2" y="209">D602</text>
<text x="263.6" y="205.1">2N5401</text>
<text x="277.2" y="209">Q602</text>
<text x="290" y="207.7">R607</text>
<text x="302.7" y="209">D604</text>
<text x="327.4" y="209">XQ601</text>
<text x="143" y="211.5">1N4007</text>
<text x="181.1" y="212.8">1N4007</text>
<text x="182" y="210.2">D413</text>
<text x="210" y="210.3">VAS_EDN</text>
<text x="238.4" y="211.5">BAV21</text>
<text x="276.3" y="211.5">2N5551</text>
<text x="290" y="212.8">0.5W</text>
<text x="290.4" y="210.2">1.5k</text>
<text x="301.7" y="211.5">1N4742</text>
<text x="327.3" y="211.5">IRF540</text>
<text x="53.3" y="220.7">SUPPLY</text>
<text x="54.3" y="218.6">MAIN</text>
<text x="118.5" y="220.4">C411</text>
<text x="131.2" y="220.4">C412</text>
<text x="143.9" y="221.7">D408</text>
<text x="156.6" y="220.4">R410</text>
<text x="182" y="220.4">R417</text>
<text x="213.8" y="220.4">R418</text>
<text x="239.2" y="220.4">R601</text>
<text x="264.6" y="220.4">R604</text>
<text x="277.3" y="220.4">R605</text>
<text x="290" y="220.4">R608</text>
<text x="302.6" y="221.7">Q605</text>
<text x="318.2" y="216.9" transform="rotate(-90 318.2 216.9)">L_GCTL</text>
<text x="53.9" y="225.5">CNT407</text>
<text x="118.3" y="222.9">0.1uF</text>
<text x="118.6" y="225.5">100V</text>
<text x="131.3" y="225.5">100V</text>
<text x="131.3" y="222.9">10uF</text>
<text x="143" y="224.2">1N4007</text>
<text x="156.2" y="225.5">0.25W</text>
<text x="157.3" y="222.9">120</text>
<text x="181.6" y="225.5">0.25W</text>
<text x="182.7" y="222.9">220</text>
<text x="213.3" y="225.5">0.25W</text>
<text x="214.4" y="222.9">220</text>
<text x="239.8" y="222.9">15k</text>
<text x="240" y="225.5">2W</text>
<text x="264.1" y="225.5">0.25W</text>
<text x="265" y="222.9">1.5k</text>
<text x="277.3" y="225.5">0.5W</text>
<text x="277.7" y="222.9">1.5k</text>
<text x="290" y="225.5">0.5W</text>
<text x="290.4" y="222.9">1.5k</text>
<text x="301.7" y="224.2">2N5401</text>
<text x="76.9" y="228.2" transform="rotate(-90 76.9 228.2)">-63V</text>
<text x="53.9" y="238.2">CNT406</text>
<text x="76.9" y="240.9" transform="rotate(-90 76.9 240.9)">-24V</text>
<text x="53.3" y="251.1">SUPPLY</text>
<text x="53.8" y="247.1">-24V</text>
<text x="54.3" y="249.1">INIT</text>
</g>
<text font-size="1.4" x="187" y="123.7">BIAS ADJ.</text>
<g font-size=".7">
<text x="136.1" y="142.1" transform="rotate(-90 136.1 142.1)">BAL</text>
<text x="136.1" y="138.5" transform="rotate(-90 136.1 138.5)">C/B</text>
<text x="138.7" y="140.9" transform="rotate(-90 138.7 140.9)">COMP</text>
</g>
</svg>
